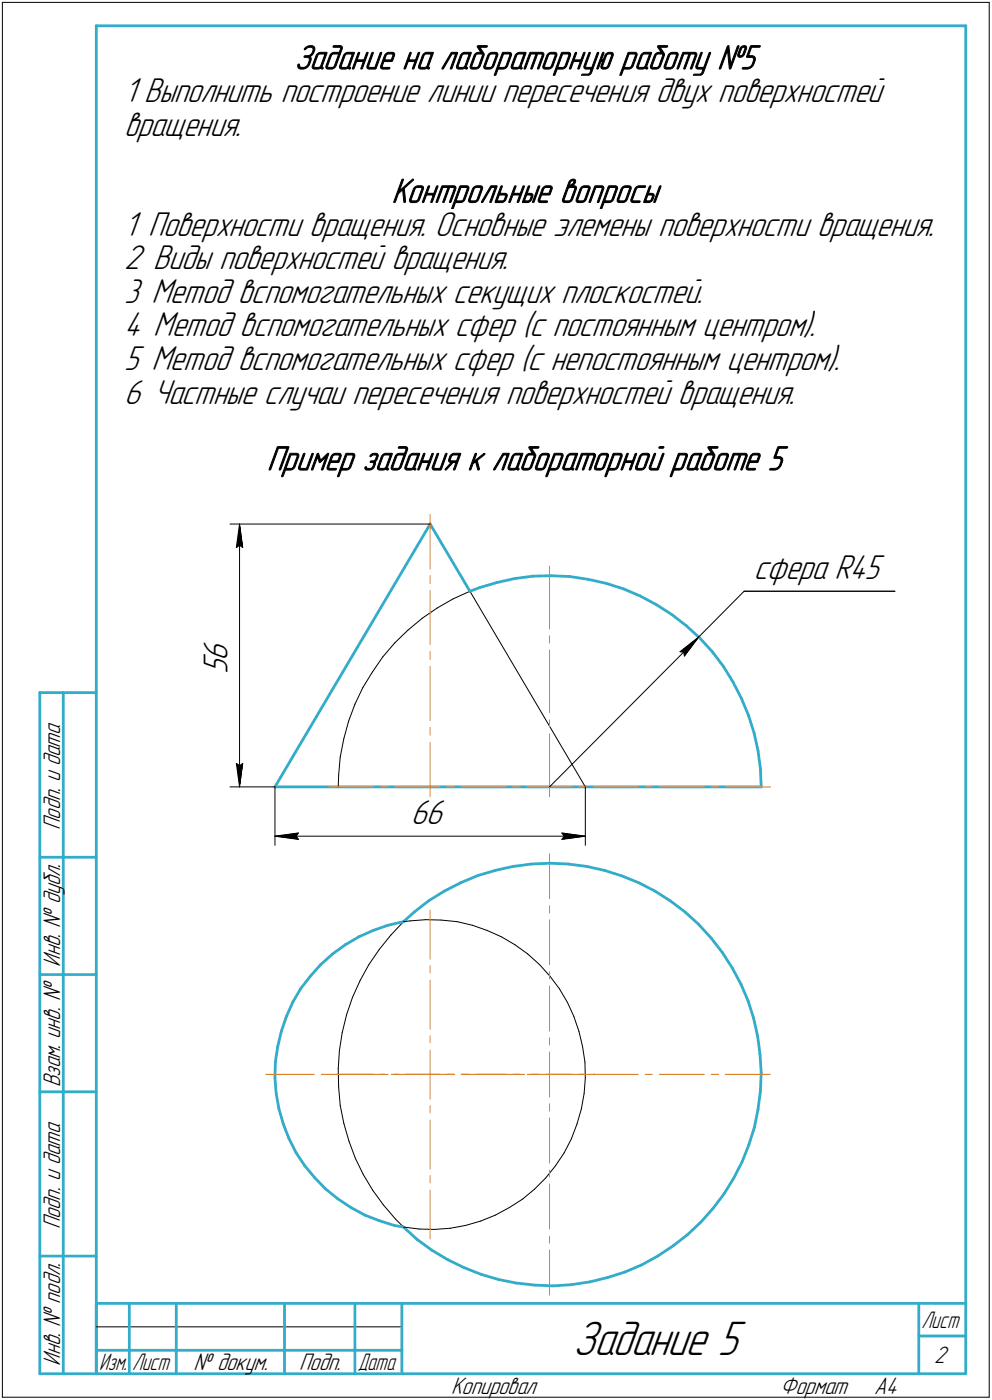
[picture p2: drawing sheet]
<svg xmlns="http://www.w3.org/2000/svg" width="211mm" height="298mm" viewBox="0 0 211 298" stroke-linecap="round" stroke-linejoin="round" font-family="sans-serif">
<g fill="#fff" stroke="#fff" stroke-width=".21">
<path d="M62.7 9.2h99.5zM62.7 9.3h99.5zM62.7 9.4h99.5zM62.7 9.5h99.5zM62.7 9.6h99.5zM62.7 9.7h99.5zM62.7 9.7h99.5zM62.7 9.8h99.5zM62.7 9.9h99.5zM62.7 10h99.5zM62.7 10.1h99.5zM62.7 10.2h99.5zM62.7 10.2h99.5zM62.7 10.3h99.5zM62.7 10.4h99.5zM62.7 10.5h99.5zM62.7 10.6h99.5zM62.7 10.7h99.5zM62.7 10.8h99.5zM62.7 10.8h99.5zM62.7 10.9h99.5zM62.7 11h99.5zM62.7 11.1h99.5zM62.7 11.2h99.5zM62.7 11.3h99.5zM62.7 11.3h99.5zM62.7 11.4h99.5zM62.7 11.5h99.5zM62.7 11.6h99.5zM62.7 11.7h99.5zM62.7 11.8h99.5zM62.7 11.9h99.5zM62.7 11.9h99.5zM62.7 12h99.5zM62.7 12.1h99.5zM62.7 12.2h99.5zM62.7 12.3h99.5zM62.7 12.4h99.5zM62.7 12.4h99.5zM62.7 12.5h99.5zM62.7 12.6h99.5zM62.7 12.7h99.5zM62.7 12.8h99.5zM62.7 12.9h99.5zM62.7 13h99.5zM62.7 13h99.5zM62.7 13.1h99.5zM62.7 13.2h99.5zM62.7 13.3h99.5zM62.7 13.4h99.5zM62.7 13.5h99.5zM62.7 13.5h99.5zM62.7 13.6h99.5zM62.7 13.7h99.5zM62.7 13.8h99.5zM62.7 13.9h99.5zM62.7 14h99.5zM62.7 14.1h99.5zM62.7 14.1h99.5zM62.7 14.2h99.5zM62.7 14.3h99.5zM62.7 14.4h99.5zM62.7 14.5h99.5zM62.7 14.6h99.5zM62.7 14.6h99.5zM62.7 14.7h99.5zM62.7 14.8h99.5zM62.7 14.9h99.5zM62.7 15h99.5zM62.7 15.1h99.5zM62.7 15.2h99.5zM62.7 15.2h99.5zM62.7 15.3h99.5zM62.7 15.4h99.5zM62.7 15.5h99.5zM62.7 15.6h99.5zM62.7 15.7h99.5zM62.7 15.7h99.5zM62.7 15.8h99.5zM62.7 15.9h99.5zM62.7 16h99.5zM62.7 16.1h99.5zM62.7 16.2h99.5z"/>
<path d="M26.4 16.3h162.7zM26.4 16.3h162.7zM26.4 16.4h162.7zM26.4 16.5h162.7zM26.4 16.6h162.7zM26.4 16.7h162.7zM26.4 16.8h162.7zM26.4 16.8h162.7zM26.4 16.9h162.7zM26.4 17h162.7zM26.4 17.1h162.7zM26.4 17.2h162.7zM26.4 17.3h162.7zM26.4 17.4h162.7zM26.4 17.4h162.7zM26.4 17.5h162.7zM26.4 17.6h162.7zM26.4 17.7h162.7zM26.4 17.8h162.7zM26.4 17.9h162.7zM26.4 17.9h162.7zM26.4 18h162.7zM26.4 18.1h162.7zM26.4 18.2h162.7zM26.4 18.3h162.7zM26.4 18.4h162.7zM26.4 18.5h162.7zM26.4 18.5h162.7zM26.4 18.6h162.7zM26.4 18.7h162.7zM26.4 18.8h162.7zM26.4 18.9h162.7zM26.4 19h162.7zM26.4 19h162.7zM26.4 19.1h162.7zM26.4 19.2h162.7zM26.4 19.3h162.7zM26.4 19.4h162.7zM26.4 19.5h162.7zM26.4 19.6h162.7zM26.4 19.6h162.7zM26.4 19.7h162.7zM26.4 19.8h162.7zM26.4 19.9h162.7zM26.4 20h162.7zM26.4 20.1h162.7zM26.4 20.2h162.7zM26.4 20.2h162.7zM26.4 20.3h162.7zM26.4 20.4h162.7zM26.4 20.5h162.7zM26.4 20.6h162.7zM26.4 20.7h162.7zM26.4 20.7h162.7zM26.4 20.8h162.7zM26.4 20.9h162.7zM26.4 21h162.7zM26.4 21.1h162.7zM26.4 21.2h162.7zM26.4 21.3h162.7zM26.4 21.3h162.7zM26.4 21.4h162.7zM26.4 21.5h162.7zM26.4 21.6h162.7zM26.4 21.7h162.7zM26.4 21.8h162.7zM26.4 21.8h162.7zM26.4 21.9h162.7zM26.4 22h162.7zM26.4 22.1h162.7zM26.4 22.2h162.7zM26.4 22.3h162.7zM26.4 22.4h162.7zM26.4 22.4h162.7zM26.4 22.5h162.7zM26.4 22.6h162.7zM26.4 22.7h162.7zM26.4 22.8h162.7zM26.4 22.9h162.7zM26.4 22.9h162.7zM26.4 23h162.7zM26.4 23.1h162.7zM26.4 23.2h162.7zM26.4 23.3h162.7z"/>
<path d="M26.4 23.4h24.7zM26.4 23.5h24.7zM26.4 23.5h24.7zM26.4 23.6h24.7zM26.4 23.7h24.7zM26.4 23.8h24.7zM26.4 23.9h24.7zM26.4 24h24.7zM26.4 24h24.7zM26.4 24.1h24.7zM26.4 24.2h24.7zM26.4 24.3h24.7zM26.4 24.4h24.7zM26.4 24.5h24.7zM26.4 24.6h24.7zM26.4 24.6h24.7zM26.4 24.7h24.7zM26.4 24.8h24.7zM26.4 24.9h24.7zM26.4 25h24.7zM26.4 25.1h24.7zM26.4 25.1h24.7zM26.4 25.2h24.7zM26.4 25.3h24.7zM26.4 25.4h24.7zM26.4 25.5h24.7zM26.4 25.6h24.7zM26.4 25.7h24.7zM26.4 25.7h24.7zM26.4 25.8h24.7zM26.4 25.9h24.7zM26.4 26h24.7zM26.4 26.1h24.7zM26.4 26.2h24.7zM26.4 26.2h24.7zM26.4 26.3h24.7zM26.4 26.4h24.7zM26.4 26.5h24.7zM26.4 26.6h24.7zM26.4 26.7h24.7zM26.4 26.8h24.7zM26.4 26.8h24.7zM26.4 26.9h24.7zM26.4 27h24.7zM26.4 27.1h24.7zM26.4 27.2h24.7zM26.4 27.3h24.7zM26.4 27.3h24.7zM26.4 27.4h24.7zM26.4 27.5h24.7zM26.4 27.6h24.7zM26.4 27.7h24.7zM26.4 27.8h24.7zM26.4 27.9h24.7zM26.4 27.9h24.7zM26.4 28h24.7zM26.4 28.1h24.7zM26.4 28.2h24.7zM26.4 28.3h24.7zM26.4 28.4h24.7zM26.4 28.4h24.7zM26.4 28.5h24.7zM26.4 28.6h24.7zM26.4 28.7h24.7zM26.4 28.8h24.7zM26.4 28.9h24.7zM26.4 29h24.7zM26.4 29h24.7zM26.4 29.1h24.7zM26.4 29.2h24.7zM26.4 29.3h24.7zM26.4 29.4h24.7zM26.4 29.5h24.7zM26.4 29.5h24.7zM26.4 29.6h24.7zM26.4 29.7h24.7zM26.4 29.8h24.7zM26.4 29.9h24.7zM26.4 30h24.7zM26.4 30.1h24.7zM26.4 30.1h24.7zM26.4 30.2h24.7zM26.4 30.3h24.7zM26.4 30.4h24.7z"/>
<path d="M83.4 37.6h58.2zM83.4 37.7h58.2zM83.4 37.8h58.2zM83.4 37.8h58.2zM83.4 37.9h58.2zM83.4 38h58.2zM83.4 38.1h58.2zM83.4 38.2h58.2zM83.4 38.3h58.2zM83.4 38.4h58.2zM83.4 38.4h58.2zM83.4 38.5h58.2zM83.4 38.6h58.2zM83.4 38.7h58.2zM83.4 38.8h58.2zM83.4 38.9h58.2zM83.4 38.9h58.2zM83.4 39h58.2zM83.4 39.1h58.2zM83.4 39.2h58.2zM83.4 39.3h58.2zM83.4 39.4h58.2zM83.4 39.5h58.2zM83.4 39.5h58.2zM83.4 39.6h58.2zM83.4 39.7h58.2zM83.4 39.8h58.2zM83.4 39.9h58.2zM83.4 40h58.2zM83.4 40h58.2zM83.4 40.1h58.2zM83.4 40.2h58.2zM83.4 40.3h58.2zM83.4 40.4h58.2zM83.4 40.5h58.2zM83.4 40.6h58.2zM83.4 40.6h58.2zM83.4 40.7h58.2zM83.4 40.8h58.2zM83.4 40.9h58.2zM83.4 41h58.2zM83.4 41.1h58.2zM83.4 41.1h58.2zM83.4 41.2h58.2zM83.4 41.3h58.2zM83.4 41.4h58.2zM83.4 41.5h58.2zM83.4 41.6h58.2zM83.4 41.7h58.2zM83.4 41.7h58.2zM83.4 41.8h58.2zM83.4 41.9h58.2zM83.4 42h58.2zM83.4 42.1h58.2zM83.4 42.2h58.2zM83.4 42.2h58.2zM83.4 42.3h58.2zM83.4 42.4h58.2zM83.4 42.5h58.2zM83.4 42.6h58.2zM83.4 42.7h58.2zM83.4 42.8h58.2zM83.4 42.8h58.2zM83.4 42.9h58.2zM83.4 43h58.2zM83.4 43.1h58.2zM83.4 43.2h58.2zM83.4 43.3h58.2zM83.4 43.3h58.2zM83.4 43.4h58.2zM83.4 43.5h58.2zM83.4 43.6h58.2zM83.4 43.7h58.2zM83.4 43.8h58.2zM83.4 43.9h58.2zM83.4 43.9h58.2zM83.4 44h58.2zM83.4 44.1h58.2zM83.4 44.2h58.2zM83.4 44.3h58.2zM83.4 44.4h58.2zM83.4 44.4h58.2zM83.4 44.5h58.2z"/>
<path d="M26.4 44.6h172.1zM26.4 44.7h172.1zM26.4 44.8h172.1zM26.4 44.9h172.1zM26.4 45h172.1zM26.4 45h172.1zM26.4 45.1h172.1zM26.4 45.2h172.1zM26.4 45.3h172.1zM26.4 45.4h172.1zM26.4 45.5h172.1zM26.4 45.6h172.1zM26.4 45.6h172.1zM26.4 45.7h172.1zM26.4 45.8h172.1zM26.4 45.9h172.1zM26.4 46h172.1zM26.4 46.1h172.1zM26.4 46.1h172.1zM26.4 46.2h172.1zM26.4 46.3h172.1zM26.4 46.4h172.1zM26.4 46.5h172.1zM26.4 46.6h172.1zM26.4 46.7h172.1zM26.4 46.7h172.1zM26.4 46.8h172.1zM26.4 46.9h172.1zM26.4 47h172.1zM26.4 47.1h172.1zM26.4 47.2h172.1zM26.4 47.2h172.1zM26.4 47.3h172.1zM26.4 47.4h172.1zM26.4 47.5h172.1zM26.4 47.6h172.1zM26.4 47.7h172.1zM26.4 47.8h172.1zM26.4 47.8h172.1zM26.4 47.9h172.1zM26.4 48h172.1zM26.4 48.1h172.1zM26.4 48.2h172.1zM26.4 48.3h172.1zM26.4 48.3h172.1zM26.4 48.4h172.1zM26.4 48.5h172.1zM26.4 48.6h172.1zM26.4 48.7h172.1zM26.4 48.8h172.1zM26.4 48.9h172.1zM26.4 48.9h172.1zM26.4 49h172.1zM26.4 49.1h172.1zM26.4 49.2h172.1zM26.4 49.3h172.1zM26.4 49.4h172.1zM26.4 49.4h172.1zM26.4 49.5h172.1zM26.4 49.6h172.1zM26.4 49.7h172.1zM26.4 49.8h172.1zM26.4 49.9h172.1zM26.4 50h172.1zM26.4 50h172.1zM26.4 50.1h172.1zM26.4 50.2h172.1zM26.4 50.3h172.1zM26.4 50.4h172.1zM26.4 50.5h172.1zM26.4 50.5h172.1zM26.4 50.6h172.1zM26.4 50.7h172.1zM26.4 50.8h172.1zM26.4 50.9h172.1zM26.4 51h172.1zM26.4 51.1h172.1zM26.4 51.1h172.1zM26.4 51.2h172.1zM26.4 51.3h172.1zM26.4 51.4h172.1zM26.4 51.5h172.1zM26.4 51.6h172.1zM26.4 51.6h172.1zM26.4 51.7h172.1z"/>
<path d="M26.4 51.8h81.5zM26.4 51.9h81.5zM26.4 52h81.5zM26.4 52.1h81.5zM26.4 52.2h81.5zM26.4 52.2h81.5zM26.4 52.3h81.5zM26.4 52.4h81.5zM26.4 52.5h81.5zM26.4 52.6h81.5zM26.4 52.7h81.5zM26.4 52.7h81.5zM26.4 52.8h81.5zM26.4 52.9h81.5zM26.4 53h81.5zM26.4 53.1h81.5zM26.4 53.2h81.5zM26.4 53.3h81.5zM26.4 53.3h81.5zM26.4 53.4h81.5zM26.4 53.5h81.5zM26.4 53.6h81.5zM26.4 53.7h81.5zM26.4 53.8h81.5zM26.4 53.8h81.5zM26.4 53.9h81.5zM26.4 54h81.5zM26.4 54.1h81.5zM26.4 54.2h81.5zM26.4 54.3h81.5zM26.4 54.4h81.5zM26.4 54.4h81.5zM26.4 54.5h81.5zM26.4 54.6h81.5zM26.4 54.7h81.5zM26.4 54.8h81.5zM26.4 54.9h81.5zM26.4 54.9h81.5zM26.4 55h81.5zM26.4 55.1h81.5zM26.4 55.2h81.5zM26.4 55.3h81.5zM26.4 55.4h81.5zM26.4 55.5h81.5zM26.4 55.5h81.5zM26.4 55.6h81.5zM26.4 55.7h81.5zM26.4 55.8h81.5zM26.4 55.9h81.5zM26.4 56h81.5zM26.4 56h81.5zM26.4 56.1h81.5zM26.4 56.2h81.5zM26.4 56.3h81.5zM26.4 56.4h81.5zM26.4 56.5h81.5zM26.4 56.6h81.5zM26.4 56.6h81.5zM26.4 56.7h81.5zM26.4 56.8h81.5zM26.4 56.9h81.5zM26.4 57h81.5zM26.4 57.1h81.5zM26.4 57.1h81.5zM26.4 57.2h81.5zM26.4 57.3h81.5zM26.4 57.4h81.5zM26.4 57.5h81.5zM26.4 57.6h81.5zM26.4 57.7h81.5zM26.4 57.7h81.5zM26.4 57.8h81.5zM26.4 57.9h81.5zM26.4 58h81.5zM26.4 58.1h81.5zM26.4 58.2h81.5zM26.4 58.3h81.5zM26.4 58.3h81.5zM26.4 58.4h81.5zM26.4 58.5h81.5zM26.4 58.6h81.5zM26.4 58.7h81.5zM26.4 58.8h81.5zM26.4 58.8h81.5z"/>
<path d="M26.4 58.9h122.9zM26.4 59h122.9zM26.4 59.1h122.9zM26.4 59.2h122.9zM26.4 59.3h122.9zM26.4 59.4h122.9zM26.4 59.4h122.9zM26.4 59.5h122.9zM26.4 59.6h122.9zM26.4 59.7h122.9zM26.4 59.8h122.9zM26.4 59.9h122.9zM26.4 59.9h122.9zM26.4 60h122.9zM26.4 60.1h122.9zM26.4 60.2h122.9zM26.4 60.3h122.9zM26.4 60.4h122.9zM26.4 60.5h122.9zM26.4 60.5h122.9zM26.4 60.6h122.9zM26.4 60.7h122.9zM26.4 60.8h122.9zM26.4 60.9h122.9zM26.4 61h122.9zM26.4 61h122.9zM26.4 61.1h122.9zM26.4 61.2h122.9zM26.4 61.3h122.9zM26.4 61.4h122.9zM26.4 61.5h122.9zM26.4 61.6h122.9zM26.4 61.6h122.9zM26.4 61.7h122.9zM26.4 61.8h122.9zM26.4 61.9h122.9zM26.4 62h122.9zM26.4 62.1h122.9zM26.4 62.1h122.9zM26.4 62.2h122.9zM26.4 62.3h122.9zM26.4 62.4h122.9zM26.4 62.5h122.9zM26.4 62.6h122.9zM26.4 62.7h122.9zM26.4 62.7h122.9zM26.4 62.8h122.9zM26.4 62.9h122.9zM26.4 63h122.9zM26.4 63.1h122.9zM26.4 63.2h122.9zM26.4 63.2h122.9zM26.4 63.3h122.9zM26.4 63.4h122.9zM26.4 63.5h122.9zM26.4 63.6h122.9zM26.4 63.7h122.9zM26.4 63.8h122.9zM26.4 63.8h122.9zM26.4 63.9h122.9zM26.4 64h122.9zM26.4 64.1h122.9zM26.4 64.2h122.9zM26.4 64.3h122.9zM26.4 64.3h122.9zM26.4 64.4h122.9zM26.4 64.5h122.9zM26.4 64.6h122.9zM26.4 64.7h122.9zM26.4 64.8h122.9zM26.4 64.9h122.9zM26.4 64.9h122.9zM26.4 65h122.9zM26.4 65.1h122.9zM26.4 65.2h122.9zM26.4 65.3h122.9zM26.4 65.4h122.9zM26.4 65.4h122.9zM26.4 65.5h122.9zM26.4 65.6h122.9zM26.4 65.7h122.9zM26.4 65.8h122.9zM26.4 65.9h122.9zM26.4 66h122.9z"/>
<path d="M26.4 66h146.8zM26.4 66.1h146.8zM26.4 66.2h146.8zM26.4 66.3h146.8zM26.4 66.4h146.8zM26.4 66.5h146.8zM26.4 66.5h146.8zM26.4 66.6h146.8zM26.4 66.7h146.8zM26.4 66.8h146.8zM26.4 66.9h146.8zM26.4 67h146.8zM26.4 67.1h146.8zM26.4 67.1h146.8zM26.4 67.2h146.8zM26.4 67.3h146.8zM26.4 67.4h146.8zM26.4 67.5h146.8zM26.4 67.6h146.8zM26.4 67.6h146.8zM26.4 67.7h146.8zM26.4 67.8h146.8zM26.4 67.9h146.8zM26.4 68h146.8zM26.4 68.1h146.8zM26.4 68.2h146.8zM26.4 68.2h146.8zM26.4 68.3h146.8zM26.4 68.4h146.8zM26.4 68.5h146.8zM26.4 68.6h146.8zM26.4 68.7h146.8zM26.4 68.7h146.8zM26.4 68.8h146.8zM26.4 68.9h146.8zM26.4 69h146.8zM26.4 69.1h146.8zM26.4 69.2h146.8zM26.4 69.3h146.8zM26.4 69.3h146.8zM26.4 69.4h146.8zM26.4 69.5h146.8zM26.4 69.6h146.8zM26.4 69.7h146.8zM26.4 69.8h146.8zM26.4 69.8h146.8zM26.4 69.9h146.8zM26.4 70h146.8zM26.4 70.1h146.8zM26.4 70.2h146.8zM26.4 70.3h146.8zM26.4 70.4h146.8zM26.4 70.4h146.8zM26.4 70.5h146.8zM26.4 70.6h146.8zM26.4 70.7h146.8zM26.4 70.8h146.8zM26.4 70.9h146.8zM26.4 71h146.8zM26.4 71h146.8zM26.4 71.1h146.8zM26.4 71.2h146.8zM26.4 71.3h146.8zM26.4 71.4h146.8zM26.4 71.5h146.8zM26.4 71.5h146.8zM26.4 71.6h146.8zM26.4 71.7h146.8zM26.4 71.8h146.8zM26.4 71.9h146.8zM26.4 72h146.8zM26.4 72.1h146.8zM26.4 72.1h146.8zM26.4 72.2h146.8zM26.4 72.3h146.8zM26.4 72.4h146.8zM26.4 72.5h146.8zM26.4 72.6h146.8zM26.4 72.6h146.8zM26.4 72.7h146.8zM26.4 72.8h146.8zM26.4 72.9h146.8zM26.4 73h146.8zM26.4 73.1h146.8z"/>
<path d="M26.4 73.2h152zM26.4 73.2h152zM26.4 73.3h152zM26.4 73.4h152zM26.4 73.5h152zM26.4 73.6h152zM26.4 73.7h152zM26.4 73.7h152zM26.4 73.8h152zM26.4 73.9h152zM26.4 74h152zM26.4 74.1h152zM26.4 74.2h152zM26.4 74.3h152zM26.4 74.3h152zM26.4 74.4h152zM26.4 74.5h152zM26.4 74.6h152zM26.4 74.7h152zM26.4 74.8h152zM26.4 74.8h152zM26.4 74.9h152zM26.4 75h152zM26.4 75.1h152zM26.4 75.2h152zM26.4 75.3h152zM26.4 75.4h152zM26.4 75.4h152zM26.4 75.5h152zM26.4 75.6h152zM26.4 75.7h152zM26.4 75.8h152zM26.4 75.9h152zM26.4 75.9h152zM26.4 76h152zM26.4 76.1h152zM26.4 76.2h152zM26.4 76.3h152zM26.4 76.4h152zM26.4 76.5h152zM26.4 76.5h152zM26.4 76.6h152zM26.4 76.7h152zM26.4 76.8h152zM26.4 76.9h152zM26.4 77h152zM26.4 77h152zM26.4 77.1h152zM26.4 77.2h152zM26.4 77.3h152zM26.4 77.4h152zM26.4 77.5h152zM26.4 77.6h152zM26.4 77.6h152zM26.4 77.7h152zM26.4 77.8h152zM26.4 77.9h152zM26.4 78h152zM26.4 78.1h152zM26.4 78.1h152zM26.4 78.2h152zM26.4 78.3h152zM26.4 78.4h152zM26.4 78.5h152zM26.4 78.6h152zM26.4 78.7h152zM26.4 78.7h152zM26.4 78.8h152zM26.4 78.9h152zM26.4 79h152zM26.4 79.1h152zM26.4 79.2h152zM26.4 79.2h152zM26.4 79.3h152zM26.4 79.4h152zM26.4 79.5h152zM26.4 79.6h152zM26.4 79.7h152zM26.4 79.8h152zM26.4 79.8h152zM26.4 79.9h152zM26.4 80h152zM26.4 80.1h152zM26.4 80.2h152zM26.4 80.3h152z"/>
<path d="M26.4 80.3h142.4zM26.4 80.4h142.4zM26.4 80.5h142.4zM26.4 80.6h142.4zM26.4 80.7h142.4zM26.4 80.8h142.4zM26.4 80.9h142.4zM26.4 80.9h142.4zM26.4 81h142.4zM26.4 81.1h142.4zM26.4 81.2h142.4zM26.4 81.3h142.4zM26.4 81.4h142.4zM26.4 81.4h142.4zM26.4 81.5h142.4zM26.4 81.6h142.4zM26.4 81.7h142.4zM26.4 81.8h142.4zM26.4 81.9h142.4zM26.4 82h142.4zM26.4 82h142.4zM26.4 82.1h142.4zM26.4 82.2h142.4zM26.4 82.3h142.4zM26.4 82.4h142.4zM26.4 82.5h142.4zM26.4 82.5h142.4zM26.4 82.6h142.4zM26.4 82.7h142.4zM26.4 82.8h142.4zM26.4 82.9h142.4zM26.4 83h142.4zM26.4 83.1h142.4zM26.4 83.1h142.4zM26.4 83.2h142.4zM26.4 83.3h142.4zM26.4 83.4h142.4zM26.4 83.5h142.4zM26.4 83.6h142.4zM26.4 83.7h142.4zM26.4 83.7h142.4zM26.4 83.8h142.4zM26.4 83.9h142.4zM26.4 84h142.4zM26.4 84.1h142.4zM26.4 84.2h142.4zM26.4 84.2h142.4zM26.4 84.3h142.4zM26.4 84.4h142.4zM26.4 84.5h142.4zM26.4 84.6h142.4zM26.4 84.7h142.4zM26.4 84.8h142.4zM26.4 84.8h142.4zM26.4 84.9h142.4zM26.4 85h142.4zM26.4 85.1h142.4zM26.4 85.2h142.4zM26.4 85.3h142.4zM26.4 85.3h142.4zM26.4 85.4h142.4zM26.4 85.5h142.4zM26.4 85.6h142.4zM26.4 85.7h142.4zM26.4 85.8h142.4zM26.4 85.9h142.4zM26.4 85.9h142.4zM26.4 86h142.4zM26.4 86.1h142.4zM26.4 86.2h142.4zM26.4 86.3h142.4zM26.4 86.4h142.4zM26.4 86.4h142.4zM26.4 86.5h142.4zM26.4 86.6h142.4zM26.4 86.7h142.4zM26.4 86.8h142.4zM26.4 86.9h142.4zM26.4 87h142.4zM26.4 87h142.4zM26.4 87.1h142.4zM26.4 87.2h142.4zM26.4 87.3h142.4zM26.4 87.4h142.4z"/>
<path d="M56.8 94.6h111.3zM56.8 94.7h111.3zM56.8 94.7h111.3zM56.8 94.8h111.3zM56.8 94.9h111.3zM56.8 95h111.3zM56.8 95.1h111.3zM56.8 95.2h111.3zM56.8 95.2h111.3zM56.8 95.3h111.3zM56.8 95.4h111.3zM56.8 95.5h111.3zM56.8 95.6h111.3zM56.8 95.7h111.3zM56.8 95.8h111.3zM56.8 95.8h111.3zM56.8 95.9h111.3zM56.8 96h111.3zM56.8 96.1h111.3zM56.8 96.2h111.3zM56.8 96.3h111.3zM56.8 96.4h111.3zM56.8 96.4h111.3zM56.8 96.5h111.3zM56.8 96.6h111.3zM56.8 96.7h111.3zM56.8 96.8h111.3zM56.8 96.9h111.3zM56.8 96.9h111.3zM56.8 97h111.3zM56.8 97.1h111.3zM56.8 97.2h111.3zM56.8 97.3h111.3zM56.8 97.4h111.3zM56.8 97.5h111.3zM56.8 97.5h111.3zM56.8 97.6h111.3zM56.8 97.7h111.3zM56.8 97.8h111.3zM56.8 97.9h111.3zM56.8 98h111.3zM56.8 98h111.3zM56.8 98.1h111.3zM56.8 98.2h111.3zM56.8 98.3h111.3zM56.8 98.4h111.3zM56.8 98.5h111.3zM56.8 98.6h111.3zM56.8 98.6h111.3zM56.8 98.7h111.3zM56.8 98.8h111.3zM56.8 98.9h111.3zM56.8 99h111.3zM56.8 99.1h111.3zM56.8 99.1h111.3zM56.8 99.2h111.3zM56.8 99.3h111.3zM56.8 99.4h111.3zM56.8 99.5h111.3zM56.8 99.6h111.3zM56.8 99.7h111.3zM56.8 99.7h111.3zM56.8 99.8h111.3zM56.8 99.9h111.3zM56.8 100h111.3zM56.8 100.1h111.3zM56.8 100.2h111.3zM56.8 100.2h111.3zM56.8 100.3h111.3zM56.8 100.4h111.3zM56.8 100.5h111.3zM56.8 100.6h111.3zM56.8 100.7h111.3zM56.8 100.8h111.3zM56.8 100.8h111.3zM56.8 100.9h111.3zM56.8 101h111.3zM56.8 101.1h111.3zM56.8 101.2h111.3zM56.8 101.3h111.3zM56.8 101.3h111.3zM56.8 101.4h111.3zM56.8 101.5h111.3z"/>
<path d="M87.5 169.9h8.1zM87.5 170h8.1zM87.5 170.1h8.1zM87.5 170.2h8.1zM87.5 170.3h8.1zM87.5 170.3h8.1zM87.5 170.4h8.1zM87.5 170.5h8.1zM87.5 170.6h8.1zM87.5 170.7h8.1zM87.5 170.8h8.1zM87.5 170.9h8.1zM87.5 170.9h8.1zM87.5 171h8.1zM87.5 171.1h8.1zM87.5 171.2h8.1zM87.5 171.3h8.1zM87.5 171.4h8.1zM87.5 171.4h8.1zM87.5 171.5h8.1zM87.5 171.6h8.1zM87.5 171.7h8.1zM87.5 171.8h8.1zM87.5 171.9h8.1zM87.5 172h8.1zM87.5 172h8.1zM87.5 172.1h8.1zM87.5 172.2h8.1zM87.5 172.3h8.1zM87.5 172.4h8.1zM87.5 172.5h8.1zM87.5 172.6h8.1zM87.5 172.6h8.1zM87.5 172.7h8.1zM87.5 172.8h8.1zM87.5 172.9h8.1zM87.5 173h8.1zM87.5 173.1h8.1zM87.5 173.1h8.1zM87.5 173.2h8.1zM87.5 173.3h8.1zM87.5 173.4h8.1zM87.5 173.5h8.1zM87.5 173.6h8.1zM87.5 173.7h8.1zM87.5 173.7h8.1zM87.5 173.8h8.1zM87.5 173.9h8.1zM87.5 174h8.1zM87.5 174.1h8.1zM87.5 174.2h8.1zM87.5 174.2h8.1zM87.5 174.3h8.1zM87.5 174.4h8.1zM87.5 174.5h8.1zM87.5 174.6h8.1zM87.5 174.7h8.1zM87.5 174.8h8.1zM87.5 174.8h8.1zM87.5 174.9h8.1zM87.5 175h8.1zM87.5 175.1h8.1zM87.5 175.2h8.1zM87.5 175.3h8.1zM87.5 175.3h8.1zM87.5 175.4h8.1zM87.5 175.5h8.1zM87.5 175.6h8.1zM87.5 175.7h8.1zM87.5 175.8h8.1zM87.5 175.9h8.1zM87.5 175.9h8.1zM87.5 176h8.1zM87.5 176.1h8.1zM87.5 176.2h8.1zM87.5 176.3h8.1zM87.5 176.4h8.1zM87.5 176.4h8.1zM87.5 176.5h8.1zM87.5 176.6h8.1zM87.5 176.7h8.1zM87.5 176.8h8.1zM87.5 176.9h8.1zM87.5 177h8.1z"/>
<path d="M63.4 176.9h.6zM62.8 177h1.2zM62.1 177h1.9zM61.6 177.1h2.4zM61 177.2h3zM60.3 177.3h3.7zM60.1 177.4h3.9zM59.9 177.5h4.1zM59.7 177.5h4.3zM59.5 177.6h4.5zM59.4 177.7h4.6zM59.1 177.8h4.9zM58.9 177.9h5.1zM58.8 178h5.2zM58.5 178.1h5.5zM58.8 178.1h5.2zM59 178.2h5zM59.2 178.3h4.8zM59.4 178.4h4.6zM59.7 178.5h4.3zM59.9 178.6h4.1zM60.1 178.6h3.9zM60.3 178.7h3.7zM61 178.8h3zM61.6 178.9h2.4zM62.1 179h1.9zM62.8 179.1h1.2zM63.4 179.2h.6z"/>
<path d="M119 176.9h.7zM119 177h1.3zM119 177h1.9zM119 177.1h2.6zM119 177.2h3.2zM119 177.3h3.8zM119 177.4h4zM119 177.5h4.2zM119 177.5h4.4zM119 177.6h4.6zM119 177.7h4.8zM119 177.8h5zM119 177.9h5.2zM119 178h5.4zM119 178.1h5.5zM119 178.1h5.4zM119 178.2h5.1zM119 178.3h5zM119 178.4h4.7zM119 178.5h4.4zM119 178.6h4.3zM119 178.6h4zM119 178.7h3.8zM119 178.8h3.2zM119 178.9h2.6zM119 179h1.9zM119 179.1h1.3zM119 179.2h.7z"/>
<path d="M148.5 135.7h.2zM148.3 135.8h.4zM148.1 135.9h.5zM147.9 136h.7zM147.7 136.1h.8zM147.5 136.1h1zM147.3 136.2h1.2zM147.2 136.3h1.2zM146.9 136.4h1.5zM146.8 136.5h1.5zM146.7 136.6h1.6zM146.6 136.7h1.7zM146.5 136.7h1.8zM146.4 136.8h1.9zM146.3 136.9h1.9zM146.1 137h2.1zM146 137.1h2.2zM146 137.2h2.1zM145.9 137.2h2.2zM145.7 137.3h2.3zM145.6 137.4h2.4zM145.5 137.5h2.4zM145.4 137.6h2.5zM145.3 137.7h2.5zM145.2 137.8h2.5zM145 137.8h2.7zM144.9 137.9h2.8zM144.9 138h2.7zM144.8 138.1h2.7zM144.6 138.2h2.8zM144.5 138.3h2.9zM144.4 138.3h2.9zM144.3 138.4h2.9zM144.2 138.5h3zM144.1 138.6h3zM143.9 138.7h3.2zM144 138.8h3zM144.1 138.9h2.8zM144.2 138.9h2.6zM144.3 139h2.5zM144.4 139.1h2.3zM144.4 139.2h2.2zM144.5 139.3h2.1zM144.6 139.4h2zM144.7 139.4h1.8zM144.8 139.5h1.6zM144.9 139.6h1.4zM144.9 139.7h1.3zM145 139.8h1.2zM145.1 139.9h1zM145.2 140h.8zM145.3 140h.7zM145.4 140.1h.6zM145.5 140.2h.4zM145.5 140.3h.3z"/>
<path d="M160.4 117.8h28zM160.4 117.9h28zM160.4 117.9h28zM160.4 118h28zM160.4 118.1h28zM160.4 118.2h28zM160.4 118.3h28zM160.4 118.4h28zM160.4 118.4h28zM160.4 118.5h28zM160.4 118.6h28zM160.4 118.7h28zM160.4 118.8h28zM160.4 118.9h28zM160.4 119h28zM160.4 119h28zM160.4 119.1h28zM160.4 119.2h28zM160.4 119.3h28zM160.4 119.4h28zM160.4 119.5h28zM160.4 119.5h28zM160.4 119.6h28zM160.4 119.7h28zM160.4 119.8h28zM160.4 119.9h28zM160.4 120h28zM160.4 120.1h28zM160.4 120.1h28zM160.4 120.2h28zM160.4 120.3h28zM160.4 120.4h28zM160.4 120.5h28zM160.4 120.6h28zM160.4 120.6h28zM160.4 120.7h28zM160.4 120.8h28zM160.4 120.9h28zM160.4 121h28zM160.4 121.1h28zM160.4 121.2h28zM160.4 121.2h28zM160.4 121.3h28zM160.4 121.4h28zM160.4 121.5h28zM160.4 121.6h28zM160.4 121.7h28zM160.4 121.8h28zM160.4 121.8h28zM160.4 121.9h28zM160.4 122h28zM160.4 122.1h28zM160.4 122.2h28zM160.4 122.3h28zM160.4 122.3h28zM160.4 122.4h28zM160.4 122.5h28zM160.4 122.6h28zM160.4 122.7h28zM160.4 122.8h28zM160.4 122.9h28zM160.4 122.9h28zM160.4 123h28zM160.4 123.1h28zM160.4 123.2h28zM160.4 123.3h28zM160.4 123.4h28zM160.4 123.4h28zM160.4 123.5h28zM160.4 123.6h28zM160.4 123.7h28zM160.4 123.8h28zM160.4 123.9h28zM160.4 124h28zM160.4 124h28zM160.4 124.1h28zM160.4 124.2h28zM160.4 124.3h28zM160.4 124.4h28zM160.4 124.5h28zM160.4 124.5h28zM160.4 124.6h28zM160.4 124.7h28zM160.4 124.8h28z"/>
<path d="M42.8 135.7h7.2zM42.8 135.8h7.2zM42.8 135.9h7.2zM42.8 136h7.2zM42.8 136.1h7.2zM42.8 136.1h7.2zM42.8 136.2h7.2zM42.8 136.3h7.2zM42.8 136.4h7.2zM42.8 136.5h7.2zM42.8 136.6h7.2zM42.8 136.7h7.2zM42.8 136.7h7.2zM42.8 136.8h7.2zM42.8 136.9h7.2zM42.8 137h7.2zM42.8 137.1h7.2zM42.8 137.2h7.2zM42.8 137.2h7.2zM42.8 137.3h7.2zM42.8 137.4h7.2zM42.8 137.5h7.2zM42.8 137.6h7.2zM42.8 137.7h7.2zM42.8 137.8h7.2zM42.8 137.8h7.2zM42.8 137.9h7.2zM42.8 138h7.2zM42.8 138.1h7.2zM42.8 138.2h7.2zM42.8 138.3h7.2zM42.8 138.3h7.2zM42.8 138.4h7.2zM42.8 138.5h7.2zM42.8 138.6h7.2zM42.8 138.7h7.2zM42.8 138.8h7.2zM42.8 138.9h7.2zM42.8 138.9h7.2zM42.8 139h7.2zM42.8 139.1h7.2zM42.8 139.2h7.2zM42.8 139.3h7.2zM42.8 139.4h7.2zM42.8 139.4h7.2zM42.8 139.5h7.2zM42.8 139.6h7.2zM42.8 139.7h7.2zM42.8 139.8h7.2zM42.8 139.9h7.2zM42.8 140h7.2zM42.8 140h7.2zM42.8 140.1h7.2zM42.8 140.2h7.2zM42.8 140.3h7.2zM42.8 140.4h7.2zM42.8 140.5h7.2zM42.8 140.5h7.2zM42.8 140.6h7.2zM42.8 140.7h7.2zM42.8 140.8h7.2zM42.8 140.9h7.2zM42.8 141h7.2zM42.8 141.1h7.2zM42.8 141.1h7.2zM42.8 141.2h7.2zM42.8 141.3h7.2zM42.8 141.4h7.2zM42.8 141.5h7.2zM42.8 141.6h7.2zM42.8 141.6h7.2zM42.8 141.7h7.2zM42.8 141.8h7.2zM42.8 141.9h7.2zM42.8 142h7.2zM42.8 142.1h7.2zM42.8 142.2h7.2zM42.8 142.2h7.2zM42.8 142.3h7.2zM42.8 142.4h7.2zM42.8 142.5h7.2zM42.8 142.6h7.2zM42.8 142.7h7.2zM42.8 142.7h7.2zM42.8 142.8h7.2zM42.8 142.9h7.2zM42.8 143h7.2zM42.8 143.1h7.2zM42.8 143.2h7.2zM42.8 143.3h7.2zM42.8 143.3h7.2zM42.8 143.4h7.2z"/>
<path d="M49.7 162.1h2.5zM49.8 162.1h2.4zM49.8 162.2h2.4zM49.8 162.3h2.4zM49.8 162.4h2.4zM49.8 162.5h2.4zM49.8 162.6h2.4zM49.8 162.6h2.4zM49.9 162.7h2.3zM49.9 162.8h2.2zM49.9 162.9h2.2zM49.9 163h2.2zM49.9 163.1h2.2zM49.9 163.2h2.2zM49.9 163.2h2.2zM50 163.3h2.1zM50 163.4h2.1zM50 163.5h2.1zM50 163.6h2zM50 163.7h2zM50 163.7h2zM50 163.8h2zM50 163.9h2zM50 164h2zM50 164.1h2zM50 164.2h2zM50 164.3h2zM50 164.3h1.9zM50 164.4h1.9zM50 164.5h1.9zM50.1 164.6h1.8zM50.1 164.7h1.8zM50.1 164.8h1.8zM50.1 164.8h1.8zM50.1 164.9h1.8zM50.1 165h1.8zM50.1 165.1h1.7zM50.2 165.2h1.6zM50.2 165.3h1.6zM50.2 165.4h1.6zM50.2 165.4h1.6zM50.2 165.5h1.6zM50.2 165.6h1.6zM50.2 165.7h1.6zM50.2 165.8h1.5zM50.3 165.9h1.4zM50.3 165.9h1.4zM50.4 166h1.2zM50.4 166.1h1.2zM50.5 166.2h1.1zM50.5 166.3h1.1zM50.5 166.4h1zM50.5 166.5h1zM50.5 166.5h1zM50.6 166.6h.8zM50.6 166.7h.8zM50.7 166.8h.6zM50.7 166.9h.6zM50.7 167h.5zM50.8 167h.4zM50.8 167.1h.4zM50.9 167.2h.2zM50.9 167.3h.2z"/>
<path d="M50.9 111.8h.2zM50.9 111.9h.2zM50.8 112h.4zM50.8 112.1h.4zM50.7 112.2h.5zM50.7 112.3h.6zM50.7 112.4h.6zM50.6 112.4h.8zM50.6 112.5h.8zM50.5 112.6h1zM50.5 112.7h1zM50.5 112.8h1zM50.5 112.9h1.1zM50.5 112.9h1.1zM50.4 113h1.2zM50.4 113.1h1.2zM50.3 113.2h1.4zM50.3 113.3h1.4zM50.2 113.4h1.5zM50.2 113.5h1.6zM50.2 113.5h1.6zM50.2 113.6h1.6zM50.2 113.7h1.6zM50.2 113.8h1.6zM50.2 113.9h1.6zM50.2 114h1.6zM50.1 114h1.7zM50.1 114.1h1.8zM50.1 114.2h1.8zM50.1 114.3h1.8zM50.1 114.4h1.8zM50.1 114.5h1.8zM50.1 114.6h1.8zM50 114.6h1.9zM50 114.7h1.9zM50 114.8h1.9zM50 114.9h2zM50 115h2zM50 115.1h2zM50 115.1h2zM50 115.2h2zM50 115.3h2zM50 115.4h2zM50 115.5h2zM50 115.6h2zM50 115.7h2.1zM50 115.7h2.1zM50 115.8h2.1zM49.9 115.9h2.2zM49.9 116h2.2zM49.9 116.1h2.2zM49.9 116.2h2.2zM49.9 116.2h2.2zM49.9 116.3h2.2zM49.9 116.4h2.3zM49.8 116.5h2.4zM49.8 116.6h2.4zM49.8 116.7h2.4zM49.8 116.8h2.4zM49.8 116.8h2.4zM49.8 116.9h2.4zM49.8 117h2.4z"/>
</g>
<g fill="none" stroke="#33acca" stroke-width=".59">
<path d="M20.5 5.5v287zM20.5 5.5h185zM205.5 5.5v287zM91.5 111.6l8.5 14.3zM91.5 111.6l-33 56zM100 125.9l2-.8zM102 125.1l3.7-1.1zM105.7 124l3.9-.8zM109.6 123.2l3.9-.5zM113.5 122.7l3.8-.1zM117.3 122.6l3.9 .2zM121.2 122.8l3.9 .6z"/>
<path d="M125.1 123.4l3.8 .8zM128.9 124.2l3.8 1.2zM132.7 125.4l3.5 1.5zM136.2 126.9l3.5 1.9zM139.7 128.8l3.3 2.1zM143 130.9l3 2.4zM146 133.3l2.9 2.6zM148.9 135.9l2.7 2.9zM151.6 138.8l2.3 3.1zM8.5 147.5v145zM8.5 147.5h12zM13.5 147.5v145z"/>
<path d="M153.9 141.9l2.1 3.3zM156 145.2l1.7 3.5zM157.7 148.7l1.6 3.6zM159.3 152.3l1.1 3.7zM160.4 156l.9 3.9zM161.3 159.9l.5 3.8zM58.5 167.6h66zM124.5 167.6h37.5zM161.8 163.7l.2 3.9zM8.5 182.5h12zM76.4 199.5l3-1.4zM79.4 198.1l3.1-1.1z"/>
<path d="M82.5 197l3.4-.7zM85.9 196.3l2.3-2.2zM88.2 194.1l3.1-2.3zM91.3 191.8l3.3-2.1zM94.6 189.7l3.4-1.7zM98 188l3.7-1.6zM101.7 186.4l3.7-1.1zM105.4 185.3l3.8-.8zM109.2 184.5l3.9-.5zM113.1 184l3.9-.2zM117 183.8l3.9 .2zM120.9 184l3.9 .5z"/>
<path d="M124.8 184.5l3.8 .8zM128.6 185.3l3.7 1.2zM132.3 186.5l3.6 1.5zM135.9 188l3.5 1.7zM139.4 189.7l3.3 2.2zM142.7 191.9l3.1 2.3zM145.8 194.2l2.9 2.6zM148.7 196.8l2.6 2.9zM151.3 199.7l2.4 3.1zM8.5 207.5h12zM59.9 219.6l-.8 3.2zM61 216.4l-1.1 3.2z"/>
<path d="M62.3 213.4l-1.3 3zM64 210.5l-1.7 2.9zM66 207.9l-2 2.6zM68.2 205.4l2.6-2.3zM68.2 205.4l-2.2 2.5zM70.8 203.1l2.7-1.9zM73.5 201.2l2.9-1.7zM153.7 202.8l2.1 3.3zM155.8 206.1l1.8 3.4zM157.6 209.5l1.6 3.6zM159.2 213.1l1.2 3.7zM160.4 216.8l.8 3.8z"/>
<path d="M8.5 232.5h12zM58.5 229.5l.3 3.3zM58.6 226.1l-.1 3.4zM58.8 232.8l.6 3.3zM59.1 222.8l-.5 3.3zM59.4 236.1l.9 3.3zM60.3 239.4l1.2 3zM161.2 220.6l.5 3.9zM161.3 236.2l-.8 3.8zM161.7 224.5l.3 3.9zM161.8 232.3l-.5 3.9zM162 228.4l-.2 3.9z"/>
<path d="M61.5 242.4l1.5 3zM63 245.4l1.9 2.8zM64.9 248.2l2.1 2.6zM67 250.8l2.3 2.4zM69.3 253.2l2.6 2.1zM71.9 255.3l2.8 1.8zM74.7 257.1l2.9 1.6zM77.6 258.7l3.1 1.2zM80.7 259.9l3.2 1zM151.7 257.3l-2.5 2.9zM154.1 254.2l-2.4 3.1zM156.1 250.9l-2 3.3z"/>
<path d="M157.9 247.4l-1.8 3.5zM159.3 243.8l-1.4 3.6zM160.5 240l-1.2 3.8zM8.5 267.5h12zM20.5 277.5h185zM20.5 277.5v15zM27.5 277.5v15zM37.5 277.5v15zM60.5 277.5v15zM75.5 277.5v15zM83.9 260.9l2 .4zM85.5 277.5v15z"/>
<path d="M85.9 261.3l2.8 2.6zM88.7 263.9l3.2 2.3zM91.9 266.2l3.3 2zM95.2 268.2l3.5 1.7zM98.7 269.9l3.7 1.5zM102.4 271.4l3.7 1.1zM106.1 272.5l3.8 .7zM109.9 273.2l3.9 .4zM113.8 273.6l3.9 .2zM117.7 273.8l3.9-.2zM121.6 273.6l3.9-.6zM125.5 273l3.8-1z"/>
<path d="M129.3 272l3.7-1.2zM133 270.8l3.6-1.5zM136.6 269.3l3.4-1.8zM140 267.5l3.3-2.2zM143.3 265.3l3-2.4zM146.3 262.9l2.9-2.7zM195.5 277.5v15zM8.5 292.5h12zM20.5 292.5h185zM20.5 287.5h7zM27.5 287.5h10zM37.5 287.5h23z"/>
<path d="M60.5 287.5h15zM75.5 287.5h10zM195.5 284.5h10z"/>
</g>
<g fill="none" stroke="#000" stroke-width=".21">
<path d="M.5 .5v297zM.5 .5h210zM210.5 .5v297zM48.9 111.6h42.6zM50.3 116.6l.7-.5zM51 111.6l.6 5zM51 116.1l.6 .5zM51 111.6l-.7 5zM51 111.6v56zM81.4 139.9l-2.2 3.2zM84 136.9l2.8-2.7zM84 136.9l-2.6 3z"/>
<path d="M86.8 134.2l3-2.5zM89.8 131.7l3.2-2.2zM93 129.5l3.4-2zM96.4 127.5l3.6-1.6zM100 125.9l24.5 41.7zM144.7 138.8l.8 .1zM144.7 138.8l4-3.2zM145.5 138.9l.1 .8zM148.7 135.6l-3.1 4.1zM148.7 135.6l-31.8 32zM158.3 125.9l-9.6 9.7zM158.3 125.9h32.1z"/>
<path d="M73.2 157.3l-.8 3.9zM74.2 153.6l-1 3.7zM75.5 149.9l-1.3 3.7zM77.2 146.4l-1.7 3.5zM79.2 143.1l-2 3.3zM48.9 167.6h9.6zM50.3 162.6l.7 5zM50.3 162.6l.7 .5zM51 163.1l.6-.5zM51.6 162.6l-.6 5zM58.5 167.6v12.4zM58.5 178.1l5-.7z"/>
<path d="M58.5 178.1l5 .6zM58.5 178.1h66zM63 178.1l.5 .6zM63.5 177.4l-.5 .7zM72.1 165.1l-.1 2.5zM72.4 161.2l-.3 3.9zM119.5 178.7l5-.6zM119.5 177.4l.6 .7zM119.5 177.4l5 .7zM120.1 178.1l-.6 .6zM124.5 167.6v12.4zM83.1 199.1l-2.4 3.1z"/>
<path d="M85.9 196.3l-2.8 2.8zM85.9 196.3l1.4-.2zM87.3 196.1l3.3-.3zM90.6 195.8l3.3 .1zM93.9 195.9l3.4 .4zM97.3 196.3l3.2 .7zM100.5 197l3.1 1.1zM103.6 198.1l3.1 1.4zM106.7 199.5l2.9 1.7zM72.8 219.9l-.6 3.8zM73.7 216.1l-.9 3.8zM75 212.3l-1.3 3.8z"/>
<path d="M76.6 208.8l-1.6 3.5zM78.5 205.4l-1.9 3.4zM80.7 202.2l-2.2 3.2zM109.6 201.2l2.7 1.9zM112.3 203.1l2.5 2.3zM114.8 205.4l2.2 2.5zM117 207.9l2 2.7zM119 210.6l1.7 2.8zM120.7 213.4l1.4 3zM122.1 216.4l1.1 3.2zM123.2 219.6l.8 3.2zM72 227.6l.1 3.9z"/>
<path d="M72.1 231.5l.3 3.9zM72.2 223.7l-.2 3.9zM72.4 235.4l.8 3.8zM73.2 239.2l1.1 3.8zM122.8 239.4l-1.2 3.1zM123.7 236.1l-.9 3.3zM124 222.8l.5 3.3zM124.3 232.8l-.6 3.3zM124.5 226.1v3.4zM124.5 229.5l-.2 3.3zM74.3 243l1.3 3.6zM75.6 246.6l1.7 3.5z"/>
<path d="M77.3 250.1l2 3.4zM79.3 253.5l2.3 3.1zM81.6 256.6l2.6 3zM84.2 259.6l1.7 1.7zM105.4 258.7l3-1.6zM108.4 257.1l2.8-1.7zM111.2 255.4l2.5-2.2zM113.7 253.2l2.4-2.3zM118.2 248.2l-2.1 2.7zM120.1 245.4l-1.9 2.8zM121.6 242.5l-1.5 2.9zM85.9 261.3l3.3 .4z"/>
<path d="M89.2 261.7l3.3 .1zM92.5 261.8l3.3-.3zM95.8 261.5l3.3-.6zM99.1 260.9l3.2-.9zM102.3 260l3.1-1.3zM.5 297.5h210zM20.5 282.5h65z"/>
</g>
<g fill="none" stroke="#ff8000" stroke-width=".21">
<path d="M91.5 109.6v11.6zM91.5 138.8v1.6zM91.5 125.7v11.5zM91.5 122.6v1.6zM116.9 120.6v13.3zM116.9 135.4v1.5zM116.9 138.4v6.7zM91.5 158.1v11.5zM91.5 154.9v1.6zM91.5 141.9v11.5zM116.9 156.3v13.3zM116.9 153.2v1.6z"/>
<path d="M116.9 145.1v6.6zM69.9 167.6h9.6zM81 167.6h1.5zM84 167.6h9.6zM95.1 167.6h1.5zM98.1 167.6h9.6zM109.1 167.6h1.6zM112.2 167.6h4.7zM116.9 167.6h4.9zM123.2 167.6h1.5zM126.2 167.6h9.6zM137.3 167.6h1.5z"/>
<path d="M140.3 167.6h9.6zM151.4 167.6h1.5zM154.3 167.6h9.6zM91.5 193.8v10.4zM116.9 181.8v9.5zM116.9 192.9v1.5zM116.9 195.8v9.6zM91.5 205.7v1.5zM91.5 208.7v10.4zM116.9 206.9v1.5zM116.9 210v9.5zM56.6 228.8h10.3z"/>
<path d="M68.4 228.8h1.5zM69.9 228.8h9.6zM71.5 228.8h10.3zM81 228.8h1.5zM83.3 228.8h1.5zM84 228.8h9.6zM86.4 228.8h5.1zM91.5 238.5v10.4zM91.5 235.5v1.5zM91.5 228.8v5.2zM91.5 220.6v1.5zM91.5 223.6v5.2z"/>
<path d="M91.5 228.8h5.2zM95.1 228.8h1.5zM98.1 228.8h9.6zM98.2 228.8h1.5zM101.3 228.8h10.3zM109.1 228.8h1.6zM112.2 228.8h4.7zM113.1 228.8h1.5zM116.2 228.8h10.3zM116.9 238.1v9.5zM116.9 235v1.6zM116.9 228.8v4.8z"/>
<path d="M116.9 221v1.5zM116.9 224v4.8zM116.9 228.8h4.9zM123.2 228.8h1.5zM126.2 228.8h9.6zM137.3 228.8h1.5zM140.3 228.8h9.6zM151.4 228.8h1.5zM154.3 228.8h9.6zM91.5 253.4v10.4zM91.5 250.4v1.5zM116.9 252.1v9.6z"/>
<path d="M116.9 249.2v1.4zM116.9 266.2v9.6zM116.9 263.2v1.6z"/>
</g>
<g fill="#000" stroke="#000" stroke-width=".21">
<path d="M50.8 112.9h.2zM50.8 112.9h.2zM50.8 113h.2zM50.8 113.1h.2zM50.8 113.2h.2zM50.8 113.3h.2zM50.8 113.4h.2zM50.8 113.5h.2zM50.7 113.5h.3zM50.7 113.6h.3zM50.7 113.7h.3zM50.7 113.8h.3zM50.7 113.9h.3zM50.7 114h.3zM50.7 114h.3zM50.6 114.1h.4zM50.6 114.2h.4zM50.6 114.3h.4zM50.6 114.4h.4zM50.6 114.5h.4zM50.6 114.6h.4zM50.6 114.6h.4zM50.5 114.7h.5zM50.5 114.8h.5zM50.5 114.9h.5zM50.5 115h.5zM50.5 115.1h.5zM50.5 115.1h.5zM50.5 115.2h.5zM50.5 115.3h.5zM50.5 115.4h.5zM50.5 115.5h.5zM50.5 115.6h.5zM50.5 115.7h.5zM50.5 115.7h.5zM50.5 115.8h.5zM50.5 115.9h.5zM50.4 116h.6zM50.4 116.1h.6zM50.4 116.2h.5zM50.4 116.2h.4zM50.4 116.3h.2zM50.4 116.4h.1z"/>
<path d="M51 112.3h.1zM51 112.4h.1zM51 112.4h.1zM51 112.5h.1zM51 112.6h.1zM51 112.7h.1zM51 112.8h.1zM51 112.9h.2zM51 112.9h.2zM51 113h.2zM51 113.1h.2zM51 113.2h.2zM51 113.3h.2zM51 113.4h.2zM51 113.5h.2zM51 113.5h.3zM51 113.6h.3zM51 113.7h.3zM51 113.8h.3zM51 113.9h.3zM51 114h.3zM51 114h.3zM51 114.1h.4zM51 114.2h.4zM51 114.3h.4zM51 114.4h.4zM51 114.5h.4zM51 114.6h.4zM51 114.6h.4zM51 114.7h.5zM51 114.8h.5zM51 114.9h.5zM51 115h.5zM51 115.1h.5zM51 115.1h.5zM51 115.2h.5zM51 115.3h.5zM51 115.4h.6zM51 115.5h.6zM51 115.6h.6zM51 115.7h.6zM51 115.7h.6zM51 115.8h.6zM51 115.9h.6zM51 116h.6zM51 116.1h.6zM51.1 116.2h.5zM51.2 116.2h.4zM51.3 116.3h.3zM51.5 116.4h.1z"/>
<path d="M147.8 136.3h.2zM147.7 136.4h.2zM147.7 136.5h.1zM147.6 136.6h.1zM147.4 136.7h.3zM147.3 136.7h.3zM147.2 136.8h.3zM147.1 136.9h.3zM147 137h.3zM146.9 137.1h.3zM146.8 137.2h.4zM146.6 137.2h.5zM146.6 137.3h.4zM146.5 137.4h.4zM146.4 137.5h.4zM146.2 137.6h.5zM146.1 137.7h.5zM146 137.8h.6zM145.9 137.8h.6zM145.8 137.9h.6zM145.7 138h.6zM145.6 138.1h.6zM145.5 138.2h.6zM145.4 138.3h.6zM145.3 138.3h.7zM145.2 138.4h.7zM145 138.5h.8zM144.9 138.6h.8zM144.9 138.7h.7zM144.7 138.8h.8z"/>
<path d="M148.3 136.1h.1zM148.2 136.1h.1zM148.1 136.2h.2zM148 136.3h.2zM147.9 136.4h.3zM147.8 136.5h.3zM147.7 136.6h.3zM147.7 136.7h.2zM147.6 136.7h.3zM147.5 136.8h.3zM147.4 136.9h.3zM147.3 137h.4zM147.2 137.1h.5zM147.2 137.2h.4zM147.1 137.2h.4zM147 137.3h.4zM146.9 137.4h.5zM146.8 137.5h.5zM146.7 137.6h.5zM146.6 137.7h.6zM146.6 137.8h.6zM146.5 137.8h.6zM146.4 137.9h.6zM146.3 138h.6zM146.2 138.1h.7zM146.1 138.2h.7zM146 138.3h.7zM146 138.3h.6zM145.9 138.4h.7zM145.8 138.5h.8zM145.7 138.6h.8zM145.6 138.7h.8zM145.5 138.8h.9zM145.5 138.9h.8zM145.5 138.9h.7zM145.5 139h.6zM145.5 139.1h.6zM145.5 139.2h.5zM145.5 139.3h.5zM145.6 139.4h.3zM145.6 139.4h.3zM145.6 139.5h.2z"/>
<path d="M50.4 162.7h.1zM50.4 162.8h.2zM50.4 162.9h.4zM50.4 163h.5zM50.4 163.1h.6zM50.4 163.2h.6zM50.5 163.2h.5zM50.5 163.3h.5zM50.5 163.4h.5zM50.5 163.5h.5zM50.5 163.6h.5zM50.5 163.7h.5zM50.5 163.7h.5zM50.5 163.8h.5zM50.5 163.9h.5zM50.5 164h.5zM50.5 164.1h.5zM50.5 164.2h.5zM50.5 164.3h.5zM50.5 164.3h.5zM50.5 164.4h.5zM50.6 164.5h.4zM50.6 164.6h.4zM50.6 164.7h.4zM50.6 164.8h.4zM50.6 164.8h.4zM50.6 164.9h.4zM50.6 165h.4zM50.7 165.1h.3zM50.7 165.2h.3zM50.7 165.3h.3zM50.7 165.4h.3zM50.7 165.4h.3zM50.7 165.5h.3zM50.7 165.6h.3zM50.8 165.7h.2zM50.8 165.8h.2zM50.8 165.9h.2zM50.8 165.9h.2zM50.8 166h.2zM50.8 166.1h.2zM50.8 166.2h.2zM50.8 166.3h.2z"/>
<path d="M51.5 162.7h.1zM51.3 162.8h.3zM51.2 162.9h.4zM51.1 163h.5zM51 163.1h.6zM51 163.2h.6zM51 163.2h.6zM51 163.3h.6zM51 163.4h.6zM51 163.5h.6zM51 163.6h.6zM51 163.7h.6zM51 163.7h.6zM51 163.8h.5zM51 163.9h.5zM51 164h.5zM51 164.1h.5zM51 164.2h.5zM51 164.3h.5zM51 164.3h.5zM51 164.4h.5zM51 164.5h.4zM51 164.6h.4zM51 164.7h.4zM51 164.8h.4zM51 164.8h.4zM51 164.9h.4zM51 165h.4zM51 165.1h.3zM51 165.2h.3zM51 165.3h.3zM51 165.4h.3zM51 165.4h.3zM51 165.5h.3zM51 165.6h.3zM51 165.7h.2zM51 165.8h.2zM51 165.9h.2zM51 165.9h.2zM51 166h.2zM51 166.1h.2zM51 166.2h.2zM51 166.3h.2zM51 166.4h.1zM51 166.5h.1zM51 166.5h.1zM51 166.6h.1zM51 166.7h.1zM51 166.8h.1zM51 166.9h.1z"/>
<path d="M58.5 178.1h4.5zM59.2 178.1h3.9zM59.8 178.2h3.4zM60.5 178.3h2.7zM61 178.4h2.2zM61.6 178.5h1.7zM62.3 178.6h1.1zM62.9 178.6h.6z"/>
<path d="M62.9 177.5h.6zM62.3 177.5h1.1zM61.6 177.6h1.7zM61 177.7h2.2zM60.5 177.8h2.7zM59.8 177.9h3.4zM59.2 178h3.9z"/>
<path d="M119.6 177.5h.6zM119.7 177.5h1.1zM119.8 177.6h1.7zM119.8 177.7h2.3zM119.9 177.8h2.8zM120 177.9h3.4zM120.1 178h3.9z"/>
<path d="M120.1 178.1h4.4zM120.1 178.1h3.9zM120 178.2h3.4zM119.9 178.3h2.8zM119.8 178.4h2.3zM119.8 178.5h1.7zM119.7 178.6h1.1zM119.6 178.6h.6z"/>
</g>
<text font-size="10.9" x="121.9" y="288.5">Задание 5</text>
<g font-size="7.8">
<text x="62.7" y="14.7">Задание на лабораторную работу №5</text>
<text x="26.4" y="21.8">1 Выполнить построение линии пересечения двух поверхностей</text>
<text x="26.4" y="29">вращения.</text>
<text x="83.4" y="43.1">Контрольные вопросы</text>
<text x="26.4" y="50.2">1 Поверхности вращения. Основные элемены поверхности вращения.</text>
<text x="26.4" y="57.4">2 Виды поверхностей вращения.</text>
<text x="26.4" y="64.5">3 Метод вспомогательных секущих плоскостей.</text>
<text x="26.4" y="71.6">4 Метод вспомогательных сфер (с постоянным центром).</text>
<text x="26.4" y="78.8">5 Метод вспомогательных сфер (с непостоянным центром).</text>
<text x="26.4" y="85.9">6 Частные случаи пересечения поверхностей вращения.</text>
<text x="56.8" y="100.1">Пример задания к лабораторной работе 5</text>
<text x="160.4" y="123.4">сфера R45</text>
<text x="48.4" y="143.5" transform="rotate(-90 48.4 143.5)">5</text>
<text x="48.4" y="140.7" transform="rotate(-90 48.4 140.7)">6</text>
<text x="87.4" y="175.5">66</text>
</g>
<g font-size="5.4">
<text x="12.8" y="176.7" transform="rotate(-90 12.8 176.7)">Подп. и дата</text>
<text x="12.8" y="205.8" transform="rotate(-90 12.8 205.8)">Инв. № дубл.</text>
<text x="12.8" y="231.6" transform="rotate(-90 12.8 231.6)">Взам. инв. №</text>
<text x="12.8" y="261.7" transform="rotate(-90 12.8 261.7)">Подп. и дата</text>
<text x="12.8" y="290.8" transform="rotate(-90 12.8 290.8)">Инв. № подл.</text>
<text x="41.2" y="291.8">№ докум.</text>
<text x="63.6" y="291.8">Подп.</text>
<text x="198.8" y="290.3">2</text>
<text x="96" y="296.8">Копировал</text>
<text x="166" y="296.8">Формат</text>
<text x="186" y="296.8">A4</text>
</g>
<g font-size="5.3">
<text x="196.1" y="282.8">Лист</text>
<text x="21.1" y="291.8">Изм.</text>
<text x="28.1" y="291.8">Лист</text>
<text x="76.1" y="291.8">Дата</text>
</g>
</svg>
